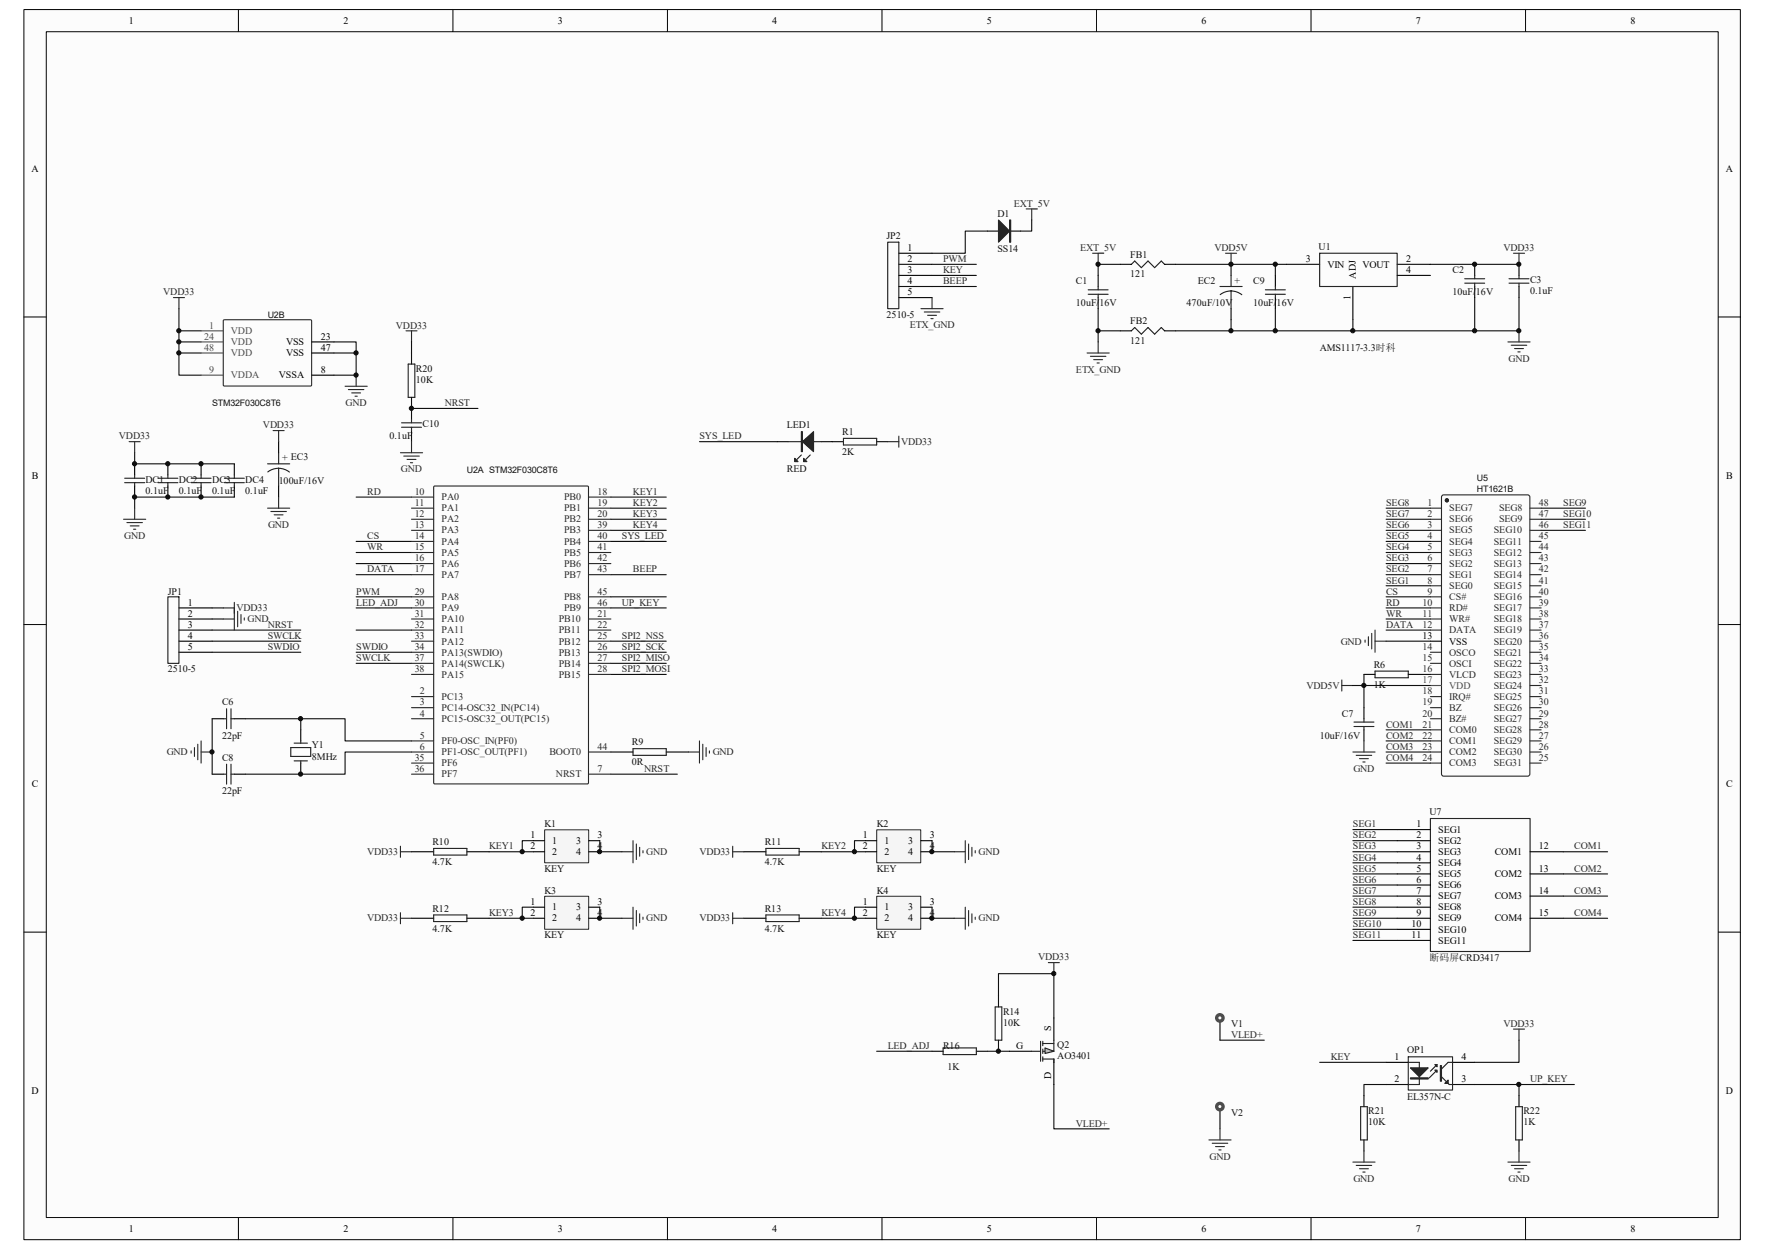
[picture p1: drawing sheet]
<svg xmlns="http://www.w3.org/2000/svg" width="297mm" height="210mm" viewBox="0 0 297 210" stroke-linecap="round" stroke-linejoin="round" font-family="sans-serif">
<path d="M4.1 1.7h288.8v206.7h-288.8z" fill="#fcfcfc"/>
<path d="M4 1.6h288.9v206.8h-288.9z" fill="none" stroke="#000" stroke-width=".17"/>
<path d="M7.8 5.4h281.3v199.3h-281.3z" fill="#fcfcfc"/>
<g fill="none" stroke="#000" stroke-width=".17">
<path d="M7.8 5.3h281.3v199.4h-281.3zM40.1 1.6v3.7M76.2 1.6v3.7M112.3 1.6v3.7M148.4 1.6v3.7M184.5 1.6v3.7M220.6 1.6v3.7M256.7 1.6v3.7M4 53.3h3.7M289.2 53.3h3.7M4 105h3.7M289.2 105h3.7"/>
<path d="M4 156.7h3.7M289.2 156.7h3.7M40.1 204.7v3.7M76.2 204.7v3.7M112.3 204.7v3.7M148.4 204.7v3.7M184.5 204.7v3.7M220.6 204.7v3.7M256.7 204.7v3.7"/>
</g>
<g fill="none" stroke="#000" stroke-width=".19">
<path d="M207.2 44.4v1.9M207.2 51.9v1.9M30.1 107.8h5.6M30.1 102.2h5.6M30.1 104.1h5.6M30.1 105.9h5.6M30.1 109.7h5.6M229.5 113.4h1.9M237 113.4h1.8M240.7 107.8h1.9M35.7 120.9h1.9M35.7 130.2h1.9"/>
<path d="M39.4 120.9h1.9M39.4 130.2h1.9M50.6 122.7v1.9M50.6 128.3v1.9"/>
</g>
<g fill="none" stroke="#1c1c1c" stroke-width=".19">
<path d="M205.3 48.2h3.7M207.2 48.9l1.1 .3 .7 .4M207.2 48.9l-.8 .1-1.1 .5M207.2 46.3v1.9M207.2 48.9v3M28.2 100.4h1.9v11.1h-1.9zM38.1 119.2v3.3M38.9 119.2v3.3M231.4 112.8h5.6v1.2h-5.6zM37.6 120.9h.5M37.6 130.2h.5M38.1 128.5v3.4"/>
<path d="M38.9 120.9h.5M38.9 128.5v3.4M38.9 130.2h.5M48.9 125.7h3.4v1.5h-3.4zM49.5 125h2.2M49.5 127.9h2.2M50.6 124.6v.4M50.6 127.9v.4"/>
</g>
<circle cx="243.5" cy="84.1" r=".26" fill="#292929" stroke="#292929" stroke-width=".19"/>
<g fill="none" stroke="#292929" stroke-width=".19">
<path d="M240.7 85.4h1.9M240.7 87.3h1.9M240.7 89.2h1.9M240.7 91h1.9M240.7 92.9h1.9M240.7 94.8h1.9M240.7 96.6h1.9M240.7 98.5h1.9M242.8 83.3l14.3-.1 .3 .2v46.7l-.1 .4h-14.4l-.3-.2v-46.7zM257.5 85.4h1.8M257.5 87.3h1.8M257.5 89.2h1.8"/>
<path d="M257.5 91h1.8M257.5 92.9h1.8M257.5 94.8h1.8M257.5 96.6h1.8M257.5 98.5h1.8M240.7 100.4h1.9M240.7 102.2h1.9M240.7 104.1h1.9M240.7 105.9h1.9M240.7 109.7h1.9M240.7 111.5h1.9M240.7 113.4h1.9"/>
<path d="M240.7 117.1h1.9M240.7 119h1.9M257.5 100.4h1.8M257.5 102.2h1.8M257.5 104.1h1.8M257.5 105.9h1.8M257.5 109.7h1.8M257.5 111.5h1.8M257.5 113.4h1.8M257.5 117.1h1.8M257.5 119h1.8M257.5 115.3h1.8"/>
<path d="M257.5 107.8h1.8M240.7 120.9h1.9M240.7 122.7h1.9M240.7 124.6h1.9M240.7 126.4h1.9M240.7 128.3h1.9M257.5 120.9h1.8M257.5 122.7h1.8M257.5 124.6h1.8M257.5 126.4h1.8M257.5 128.3h1.8"/>
</g>
<path d="M240.7 115.3h1.9" fill="none" stroke="#4c4c4c" stroke-width=".19"/>
<g fill="none" stroke="#0e0e0e" stroke-width=".19">
<path d="M30.1 51.9v11.2h3.7M30.1 59.4h3.7M30.1 57.5h3.7M30.1 55.6h3.7M56.2 59.4h3.7M59.9 96.6h9.3M59.9 94.8h9.3M59.9 92.9h9.3M59.9 91h9.3M233.3 98.5h7.4M233.3 96.6h7.4M233.3 94.8h7.4"/>
<path d="M233.3 92.9h7.4M233.3 91h7.4M233.3 89.2h7.4M233.3 87.3h7.4M233.3 85.4h7.4M259.3 89.2h7.5M259.3 87.3h7.5M259.3 85.4h7.5M35.7 102.2h1.9M35.7 104.1h1.9M35.7 105.9h14.9M35.7 107.8h14.9"/>
<path d="M35.7 109.7h14.9M59.9 100.4h9.3M59.9 109.7h9.3M59.9 111.5h9.3M102.8 107.8h9.3M102.8 113.4h9.3M102.8 109.7h9.3M102.8 111.5h9.3M227.7 115.3h13M233.3 100.4h7.4M233.3 102.2h7.4M233.3 104.1h7.4"/>
<path d="M233.3 105.9h7.4M233.3 107.8h7.4M238.8 113.4h1.9M35.7 120.9v9.3M41.3 120.9h16.8v3.7h11.1M50.6 120.9v1.8M69.2 126.4h-11.1v3.8h-16.8M102.8 130.2h11.2M233.3 122.7h7.4M233.3 124.6h7.4M233.3 126.4h7.4M233.3 128.3h7.4"/>
</g>
<g fill="none" stroke="#262626" stroke-width=".19">
<path d="M29.2 50h1.8M30.1 50v1.9M58.1 64.9h3.7M58.6 65.5h2.6M59.2 66.1h1.5M59.7 66.6h.4M59.9 63.1v1.8M37.6 102.2h1.8M37.6 104.1h1.8M39.4 101.3v4.6M40 102.8v2.6M40.6 103.3v1.5"/>
<path d="M41.1 103.9v.4M225.8 114.3v1.9M225.8 115.3h1.9M229.7 107.6v.4M230.3 107.1v1.5M230.8 106.5v2.6M231.4 105.9v3.8M231.4 107.8h1.9M32.2 126.3v.3M32.7 125.7v1.5M33.3 125.1v2.7M33.8 124.6v3.7"/>
<path d="M33.8 126.4h1.9"/>
</g>
<path d="M91.7 139.6h7.4v5.5h-7.4z" fill="#f5f5f5"/>
<path d="M91.7 139.5h7.4v5.6h-7.4z" fill="none" stroke="#262626" stroke-width=".17"/>
<path d="M89.7 141.4h1.9M89.7 143.2h1.9M99.1 141.4h1.8M99.1 143.2h1.8" fill="none" stroke="#000" stroke-width=".19"/>
<path d="M91.7 150.7h7.4v5.6h-7.4z" fill="#f5f5f5"/>
<path d="M91.7 150.7h7.4v5.6h-7.4z" fill="none" stroke="#262626" stroke-width=".17"/>
<path d="M89.7 152.5h1.9M89.7 154.4h1.9M99.1 152.5h1.8M99.1 154.4h1.8" fill="none" stroke="#000" stroke-width=".19"/>
<path d="M147.6 150.7h7.3v5.6h-7.3z" fill="#f5f5f5"/>
<path d="M147.5 150.7h7.4v5.6h-7.4z" fill="none" stroke="#262626" stroke-width=".17"/>
<path d="M145.7 152.5h1.8M145.7 154.4h1.8M155 152.5h1.8M155 154.4h1.8" fill="none" stroke="#000" stroke-width=".19"/>
<path d="M147.6 139.6h7.3v5.5h-7.3z" fill="#f5f5f5"/>
<path d="M147.5 139.5h7.4v5.6h-7.4z" fill="none" stroke="#262626" stroke-width=".17"/>
<g fill="none" stroke="#000" stroke-width=".19">
<path d="M216.5 44.4h5.6M227.7 48.2v5.6M235.1 44.4h5.6M235.1 46.3h5.6M248.2 44.4v1.9M248.2 48.2v1.8M255.6 44.4v1.9M255.6 48.2v1.8M22.7 78v1.9M28.2 78v1.9M33.8 78v1.9M39.4 78v1.9"/>
<path d="M46.9 74.3v1.8M22.7 81.7v1.9M28.2 81.7v1.9M33.8 81.7v1.9M39.4 81.7v1.9M46.9 81.7v1.9M229.5 119v1.9M102.8 126.4h3.7M112.1 126.4h3.7M229.5 122.7v1.9M235.1 139.5h5.6M69.2 143.2h3.8"/>
<path d="M69.2 154.4h3.8M78.6 143.2h3.7M78.6 154.4h3.7M125.2 143.2h3.7M125.2 154.4h3.7M134.5 143.2h3.7M134.5 154.4h3.7M145.7 141.4h1.8M145.7 143.2h1.8M155 141.4h1.8M155 143.2h1.8M235.1 141.4h5.6"/>
<path d="M235.1 143.2h5.6M235.1 154.4h5.6M235.1 145.1h5.6M235.1 146.9h5.6M235.1 148.8h5.6M235.1 150.7h5.6M235.1 152.5h5.6M235.1 156.3h5.6M235.1 158.1h5.6M257.5 143.2h5.6M257.5 154.4h5.6M257.5 146.9h5.6"/>
<path d="M257.5 150.7h5.6M156.8 176.8h1.9M164.3 176.8h1.9M168 167.4v1.9M168 174.9v1.9M169.9 176.8h3.7M177.3 171.2v3.7M177.3 178.6v3.8"/>
</g>
<g fill="none" stroke="#262626" stroke-width=".19">
<path d="M206.2 42.6h1.9M207.2 42.6v1.8M253.8 57.5h3.7M254.3 58.1h2.6M254.7 42.6h1.8M254.9 58.6h1.5M255.4 59.2h.4M255.6 42.6v1.8M255.6 55.6v1.9M21.7 74.3h1.9M22.7 74.3v1.8M46 72.4h1.8"/>
<path d="M46.9 72.4v1.9M115.8 126.4h1.9M117.7 124.6v3.7M118.3 125.1v2.7M118.8 125.7v1.5M119.4 126.3v.3M227.7 126.4h3.7M228.2 127h2.6M228.8 127.6h1.5M229.3 128.1h.4M229.5 124.6v1.8M67.4 154.4h1.8"/>
<path d="M67.4 143.2h1.8M67.4 142.3v1.9M67.4 153.5v1.8M104.7 154.4h1.8M104.7 143.2h1.8M106.5 141.4v3.7M106.5 152.5v3.8M107.1 141.9v2.6M107.1 153.1v2.6M107.6 142.5v1.5M107.6 153.7v1.4M108.2 143v.4"/>
<path d="M108.2 154.2v.4M123.3 154.4h1.9M123.3 143.2h1.9M123.3 142.3v1.9M123.3 153.5v1.8M160.6 154.4h1.8M160.6 143.2h1.8M162.4 141.4v3.7M162.4 152.5v3.8M163 141.9v2.6M163 153.1v2.6M163.5 142.5v1.5"/>
<path d="M163.5 153.7v1.4M164.1 143v.4M164.1 154.2v.4M176.4 161.9h1.9M177.3 161.9v1.8"/>
</g>
<g fill="none" stroke="#0e0e0e" stroke-width=".19">
<path d="M207.2 44.4h9.3M240.7 44.4h14.9M248.2 50v5.6M22.7 76.1v1.9h16.7M39.4 83.6h-16.7v1.8M59.9 83.6h9.3M102.8 83.6h9.3M102.8 85.4h9.3M102.8 87.3h9.3M102.8 89.2h9.3M102.8 96.6h9.3M59.9 102.2h9.3"/>
<path d="M227.7 139.5h7.4M82.3 143.2h7.4M82.3 154.4h5.6M89.7 141.4h-1.8v1.8M89.7 152.5h-1.8v1.9h1.8M100.9 141.4v1.8h3.8M100.9 152.5v1.9h3.8M138.2 143.2h5.6M138.2 154.4h5.6M145.7 141.4h-1.9v1.8h1.9M145.7 152.5h-1.9v1.9h1.9M156.8 152.5v1.9h3.8"/>
<path d="M156.8 141.4v1.8h3.8M227.7 143.2h7.4M227.7 154.4h7.4M227.7 141.4h7.4M227.7 145.1h7.4M227.7 146.9h7.4M227.7 148.8h7.4M227.7 150.7h7.4M227.7 152.5h7.4M227.7 156.3h7.4M227.7 158.1h7.4M263.1 143.2h7.4"/>
<path d="M263.1 154.4h7.4M263.1 146.9h7.4M263.1 150.7h7.4M147.5 176.8h9.3M166.2 176.8h3.7M168 167.4v-3.7h9.3v7.5M177.3 182.4v7.4h9.4"/>
</g>
<g fill="none" stroke="#1c1c1c" stroke-width=".19">
<path d="M222.1 42.6h13v5.6h-13zM246.5 47.6h3.3M246.5 46.9h3.3M248.2 46.3v.6M248.2 47.6v.6M253.9 47.6h3.4M253.9 46.9h3.4M255.6 46.3v.6M255.6 47.6v.6M22.7 79.9v.5M28.2 79.9v.5M33.8 79.9v.5"/>
<path d="M39.4 79.9v.5M45 78h3.7M46.9 78.7l1.1 .3 .7 .4M46.9 78.7l-.8 .1-1 .6M46.9 76.1v1.9M46.9 78.7v3M21 81.2h3.3M21 80.4h3.3M22.7 81.2v.5M26.6 81.2h3.3M26.6 80.4h3.3M28.2 81.2v.5"/>
<path d="M32.2 81.2h3.3M32.2 80.4h3.3M33.8 81.2v.5M37.8 81.2h3.3M37.8 80.4h3.3M39.4 81.2v.5M106.5 125.9h5.6v1.1h-5.6zM227.8 122.2h3.4M227.8 121.4h3.4M229.5 120.9v.5M229.5 122.2v.5M240.7 137.6h16.8v22.4h-16.8z"/>
<path d="M73 142.7h5.6v1.1h-5.6zM73 153.8h5.6v1.2h-5.6zM128.9 142.7h5.6v1.1h-5.6zM128.9 153.8h5.6v1.2h-5.6zM158.7 176.2h5.6v1.1h-5.6zM167.5 169.3h1.1v5.6h-1.1zM173.6 176.8h1.5M175.1 175.1v3.3M175.5 178.1h1.8v.5M175.5 175.5h1.8M175.5 175.1v.7M175.5 176.4v.7"/>
<path d="M175.5 177.7v.7M177.3 174.9v1.9h-1.8"/>
</g>
<path d="M175.9 176.2l1.4 .6-1.4 .3z" fill="#c0c0c0" stroke="#1c1c1c" stroke-width=".19"/>
<path d="M205.3 171.7v3.2" fill="none" stroke="#000" stroke-width=".19"/>
<circle cx="205.3" cy="171.2" r=".54" fill="#fcfcfc" stroke="#4c4c4c" stroke-width=".56"/>
<path d="M205.3 186.6v3.2" fill="none" stroke="#000" stroke-width=".19"/>
<circle cx="205.3" cy="186.1" r=".54" fill="#fcfcfc" stroke="#4c4c4c" stroke-width=".56"/>
<g fill="none" stroke="#0e0e0e" stroke-width=".19">
<path d="M166.2 38.9h-3.8v3.7h-5.6M173.6 37v1.9h-1.8M56.2 57.5h3.7v5.6h-3.7M69.2 57.5v1.9M156.8 48.2h7.5M156.8 44.4h7.5M156.8 46.3h7.5M184.8 51.9v3.7M188.5 44.4h-3.7v1.9M188.5 55.6h-3.7v1.9M197.8 55.6h9.4M197.8 44.4h9.4"/>
<path d="M207.2 53.8v1.8h7.4M214.6 44.4v1.9M214.6 51.9v3.7M227.7 53.8v1.8M255.6 50v5.6h-41M69.2 68.7h11.2M117.7 74.3h13M102.8 91h9.3M59.9 105.9h9.3M102.8 102.2h9.3M102.8 100.4h9.3M229.5 113.4v5.6"/>
<path d="M205.3 174.9h7.5M222.1 178.6h11.2M255.6 174.9v3.7h-7.4M233.3 182.4h-3.8v1.8M248.2 182.4h16.7M255.6 182.4v1.8"/>
</g>
<g fill="none" stroke="#262626" stroke-width=".19">
<path d="M172.7 35.1h1.8M173.6 35.1v1.9M68.3 55.6h1.9M69.2 55.6v1.9M155 51.9h3.7M155.5 52.5h2.6M156.1 53h1.5M156.7 53.6h.3M156.8 50v1.9M182.9 59.4h3.8M183.5 59.9h2.6M183.9 42.6h1.8"/>
<path d="M184.8 42.6v1.8M184.8 57.5v1.9M67.4 76.1h3.7M67.9 76.7h2.7M68.5 77.2h1.5M69.1 77.8h.3M69.2 74.3v1.8M149.4 74.3h1.9M151.3 73.3v1.9M184 60.5h1.5M184.6 61h.4M20.8 87.3h3.7"/>
<path d="M21.4 87.9h2.6M21.9 88.4h1.5M22.5 89h.3M22.7 85.4v1.9M45 85.4h3.7M45.6 86h2.6M46.1 86.6h1.5M46.7 87.1h.4M46.9 83.6v1.8M254.7 173h1.8M255.6 173v1.9M203.4 191.7h3.8"/>
<path d="M204 192.2h2.6M204.6 192.8h1.4M205.1 193.4h.4M205.3 189.8v1.9M227.7 195.4h3.7M228.2 196h2.6M228.8 196.5h1.5M229.3 197.1h.4M229.5 193.5v1.9M253.8 195.4h3.7M254.3 196h2.6M254.9 196.5h1.5"/>
<path d="M255.4 197.1h.4M255.6 193.5v1.9"/>
</g>
<g fill="none" stroke="#292929" stroke-width=".19">
<path d="M37.6 53.8h14.8v11.1h-14.8zM69.2 83.6h3.8M69.2 85.4h3.8M69.2 87.3h3.8M69.2 89.2h3.8M69.2 91h3.8M69.2 92.9h3.8M69.2 94.8h3.8M69.2 96.6h3.8M73 81.8h26v50h-26zM99.1 83.6h3.7M99.1 85.4h3.7"/>
<path d="M99.1 87.3h3.7M99.1 89.2h3.7M99.1 91h3.7M99.1 92.9h3.7M99.1 94.8h3.7M99.1 96.6h3.7M69.2 100.4h3.8M69.2 102.2h3.8M69.2 104.1h3.8M69.2 105.9h3.8M69.2 107.8h3.8M69.2 109.7h3.8"/>
<path d="M69.2 111.5h3.8M69.2 113.4h3.8M69.2 117.1h3.8M69.2 119h3.8M99.1 100.4h3.7M99.1 102.2h3.7M99.1 104.1h3.7M99.1 105.9h3.7M99.1 107.8h3.7M99.1 109.7h3.7M99.1 111.5h3.7M99.1 113.4h3.7"/>
<path d="M69.2 120.9h3.8M69.2 126.4h3.8M69.2 130.2h3.8M69.2 124.6h3.8M69.2 128.3h3.8M99.1 126.4h3.7M99.1 130.2h3.7"/>
</g>
<path d="M33.8 55.6h3.8M33.8 57.5h3.8M33.8 59.4h3.8M33.8 63.1h3.8" fill="none" stroke="#4c4c4c" stroke-width=".19"/>
<g fill="none" stroke="#000" stroke-width=".19">
<path d="M166.2 38.9h1.8M169.9 38.9h1.9M52.5 57.5h3.7M52.5 59.4h3.7M69.2 59.4v1.8M151.3 42.6h5.5M151.3 44.4h5.5M151.3 46.3h5.5M151.3 48.2h5.5M151.3 50h5.5M184.8 46.3v1.9M184.8 50v1.9"/>
<path d="M188.5 44.4h1.9M188.5 55.6h1.9M196 44.4h1.8M196 55.6h1.8M214.6 46.3v1.9M214.6 50v1.9M52.5 63.1h3.7M69.2 66.8v3.7M69.2 72.4v1.9M130.7 74.3h1.9M138.2 74.3h3.7M147.5 74.3h1.9"/>
<path d="M233.3 178.6h3.7M244.4 178.6h3.8M229.5 184.2v1.9M229.5 191.7v1.8M233.3 182.4h3.7M244.4 182.4h3.8M255.6 184.2v1.9M255.6 191.7v1.8"/>
</g>
<g fill="none" stroke="#1c1c1c" stroke-width=".19">
<path d="M149.4 40.7h1.9v11.2h-1.9zM183.1 49.5h3.4M183.1 48.7h3.4M184.8 48.2v.5M184.8 49.5v.5M190.4 44.4l.5-.5 1.2 1.1 1.1-1.1 1.1 1.1 1.1-1.1 .6 .5M190.4 55.6l.5-.5 1.2 1.1 1.1-1.1 1.1 1.1 1.1-1.1 .6 .5M212.9 49.5h3.4M212.9 48.7h3.4M214.6 48.2v.5M214.6 49.5v.5M67.6 71.8h3.3"/>
<path d="M67.6 71.1h3.3M68.7 61.2h1.1v5.6h-1.1zM69.2 70.5v.6M69.2 71.8v.6M132.6 74.3h5.6M134.9 76.5l-.8 .7M136.3 76.5l-.7 .7M141.9 73.7h5.6v1.1h-5.6zM237 177.7h7.4v5.6h-7.4zM237 178.6h1.8v3.8h-1.8M241.8 179l-1.1 1.1M244.4 178.6h-.7l-1.1 1.1"/>
<path d="M229 186.1h1.1v5.6h-1.1zM241.6 180.1l-1.1 1.1M242.6 181.1l1.3 1.3h.5M255.1 186.1h1.1v5.6h-1.1z"/>
</g>
<g fill="#1c1c1c" stroke="#1c1c1c" stroke-width=".19">
<path d="M237.4 179.6h2.9l-1.5 1.5z"/>
<path d="M241.5 179h.3v.4z"/>
<path d="M241.5 179.9h.3v.4z"/>
<path d="M243.7 181.6v.6h-.6z"/>
<path d="M135 74.3l1.9-1.7v3.3z"/>
<path d="M133.7 77.1l.6 .5h-.6z"/>
<path d="M135.2 77.1l.6 .5h-.6z"/>
<path d="M168 37l1.9 1.9-1.9 1.8z"/>
<path d="M237.4 181.2h2.9v.2h-2.9z" fill-rule="evenodd"/>
<path d="M242.4 179.2h.2v2.6h-.2z" fill-rule="evenodd"/>
<path d="M134.9 72.6h.1v3.3h-.1z" fill-rule="evenodd"/>
<path d="M169.9 37h.2v3.7h-.2z" fill-rule="evenodd"/>
</g>
<g fill="#0e0e0e" stroke="#0e0e0e" stroke-width=".17">
<circle cx="22.6" cy="83.6" r=".35"/>
<circle cx="22.6" cy="78" r=".35"/>
<circle cx="28.2" cy="83.6" r=".35"/>
<circle cx="28.2" cy="78" r=".35"/>
<circle cx="30.1" cy="59.3" r=".35"/>
<circle cx="30.1" cy="57.5" r=".35"/>
<circle cx="30.1" cy="55.6" r=".35"/>
<circle cx="33.8" cy="83.6" r=".35"/>
<circle cx="33.8" cy="78" r=".35"/>
<circle cx="35.7" cy="126.4" r=".35"/>
<circle cx="50.6" cy="130.2" r=".35"/>
<circle cx="50.6" cy="120.8" r=".35"/>
<circle cx="59.9" cy="63.1" r=".35"/>
<circle cx="59.9" cy="59.3" r=".35"/>
<circle cx="69.2" cy="68.7" r=".35"/>
<circle cx="87.9" cy="154.4" r=".35"/>
<circle cx="87.9" cy="143.2" r=".35"/>
<circle cx="100.9" cy="154.4" r=".35"/>
<circle cx="100.9" cy="143.2" r=".35"/>
<circle cx="143.8" cy="154.4" r=".35"/>
<circle cx="143.8" cy="143.2" r=".35"/>
<circle cx="156.8" cy="154.4" r=".35"/>
<circle cx="156.8" cy="143.2" r=".35"/>
<circle cx="168" cy="176.7" r=".35"/>
<circle cx="177.3" cy="163.7" r=".35"/>
<circle cx="184.8" cy="55.6" r=".35"/>
<circle cx="184.8" cy="44.4" r=".35"/>
<circle cx="207.1" cy="55.6" r=".35"/>
<circle cx="207.1" cy="44.4" r=".35"/>
<circle cx="214.6" cy="55.6" r=".35"/>
<circle cx="214.6" cy="44.4" r=".35"/>
<circle cx="227.6" cy="55.6" r=".35"/>
<circle cx="229.5" cy="115.2" r=".35"/>
<circle cx="248.1" cy="55.6" r=".35"/>
<circle cx="248.1" cy="44.4" r=".35"/>
<circle cx="255.6" cy="182.3" r=".35"/>
<circle cx="255.6" cy="55.6" r=".35"/>
<circle cx="255.6" cy="44.4" r=".35"/>
</g>
<g font-size="1.7">
<text x="21.7" y="4">1</text>
<text x="57.8" y="4">2</text>
<text x="93.9" y="4">3</text>
<text x="130" y="4">4</text>
<text x="166.1" y="4">5</text>
<text x="202.2" y="4">6</text>
<text x="238.3" y="4">7</text>
<text x="274.4" y="4">8</text>
<text x="5.3" y="28.9">A</text>
<text x="290.4" y="28.9">A</text>
<text x="152.7" y="42.2">1</text>
<text x="152.7" y="44.1">2</text>
<text x="152.7" y="45.9">3</text>
<text x="152.7" y="47.8">4</text>
<text x="219.8" y="44.1">3</text>
<text x="223.4" y="45">VIN</text>
<text x="228.2" y="46.9" transform="rotate(-90 228.2 46.9)">ADJ</text>
<text x="229.3" y="45">VOUT</text>
<text x="236.6" y="44.1">2</text>
<text x="236.6" y="45.9">4</text>
<text x="152.7" y="49.7">5</text>
<text x="227.2" y="50.5" transform="rotate(-90 227.2 50.5)">1</text>
<text x="48.1" y="58">VSS</text>
<text x="48.1" y="59.9">VSS</text>
<text x="54" y="57.1">23</text>
<text x="54" y="59">47</text>
<text x="46.9" y="63.6">VSSA</text>
<text x="54" y="62.7">8</text>
<text x="5.3" y="80.6">B</text>
<text x="290.5" y="80.6">B</text>
<text x="31.6" y="101.9">1</text>
<text x="31.6" y="103.7">2</text>
<text x="31.6" y="105.6">3</text>
<text x="31.6" y="107.4">4</text>
<text x="239.4" y="107.4">13</text>
<text x="31.6" y="109.3">5</text>
<text x="243.9" y="108.4">VSS</text>
<text x="5.3" y="132.3">C</text>
<text x="290.5" y="132.3">C</text>
<text x="89.3" y="141">1</text>
<text x="89.3" y="142.8">2</text>
<text x="92.9" y="141.9">1</text>
<text x="92.9" y="143.8">2</text>
<text x="96.9" y="141.9">3</text>
<text x="96.9" y="143.8">4</text>
<text x="100.5" y="141">3</text>
<text x="100.5" y="142.8">4</text>
<text x="145.2" y="141">1</text>
<text x="145.2" y="142.8">2</text>
<text x="148.8" y="141.9">1</text>
<text x="148.8" y="143.8">2</text>
<text x="152.8" y="141.9">3</text>
<text x="152.8" y="143.8">4</text>
<text x="156.5" y="141">3</text>
<text x="156.5" y="142.8">4</text>
<text x="238.4" y="139.1">1</text>
<text x="238.4" y="141">2</text>
<text x="238.4" y="142.8">3</text>
<text x="242" y="140">SEG1</text>
<text x="242" y="141.9">SEG2</text>
<text x="242" y="143.8">SEG3</text>
<text x="251.5" y="143.8">COM1</text>
<text x="259" y="142.8">12</text>
<text x="238.4" y="144.7">4</text>
<text x="238.4" y="146.6">5</text>
<text x="238.4" y="148.4">6</text>
<text x="242" y="145.6">SEG4</text>
<text x="242" y="147.5">SEG5</text>
<text x="242" y="149.4">SEG6</text>
<text x="251.5" y="147.5">COM2</text>
<text x="259" y="146.6">13</text>
<text x="89.3" y="152.1">1</text>
<text x="89.3" y="154">2</text>
<text x="92.9" y="153.1">1</text>
<text x="92.9" y="154.9">2</text>
<text x="96.9" y="153.1">3</text>
<text x="96.9" y="154.9">4</text>
<text x="100.5" y="152.1">3</text>
<text x="100.5" y="154">4</text>
<text x="145.2" y="152.1">1</text>
<text x="145.2" y="154">2</text>
<text x="148.8" y="153.1">1</text>
<text x="148.8" y="154.9">2</text>
<text x="152.8" y="153.1">3</text>
<text x="152.8" y="154.9">4</text>
<text x="156.5" y="152.1">3</text>
<text x="156.5" y="154">4</text>
<text x="237.5" y="155.9">10</text>
<text x="238.4" y="150.3">7</text>
<text x="238.4" y="152.1">8</text>
<text x="238.4" y="154">9</text>
<text x="242" y="151.2">SEG7</text>
<text x="242" y="153.1">SEG8</text>
<text x="242" y="154.9">SEG9</text>
<text x="251.5" y="151.2">COM3</text>
<text x="251.5" y="154.9">COM4</text>
<text x="259" y="150.3">14</text>
<text x="259" y="154">15</text>
<text x="237.5" y="157.7">11</text>
<text x="242" y="156.8">SEG10</text>
<text x="242" y="158.7">SEG11</text>
<text x="176.9" y="173.4" transform="rotate(-90 176.9 173.4)">S</text>
<text x="171" y="176.4">G</text>
<text x="234.7" y="178.3">1</text>
<text x="245.9" y="178.3">4</text>
<text x="5.3" y="184">D</text>
<text x="176.9" y="181.4" transform="rotate(-90 176.9 181.4)">D</text>
<text x="234.7" y="182">2</text>
<text x="245.9" y="182">3</text>
<text x="290.4" y="184">D</text>
<text x="21.7" y="207.1">1</text>
<text x="57.8" y="207.1">2</text>
<text x="93.9" y="207.1">3</text>
<text x="130" y="207.1">4</text>
<text x="166.1" y="207.1">5</text>
<text x="202.2" y="207.1">6</text>
<text x="238.3" y="207.1">7</text>
<text x="274.4" y="207.1">8</text>
</g>
<g font-size="1.7" fill="#262626">
<text x="170.6" y="34.8">EXT_5V</text>
<text x="158.7" y="44.1">PWM</text>
<text x="158.7" y="47.8">BEEP</text>
<text x="158.7" y="45.9">KEY</text>
<text x="181.8" y="42.2">EXT_5V</text>
<text x="204.4" y="42.2">VDD5V</text>
<text x="253" y="42.2">VDD33</text>
<text x="27.5" y="49.7">VDD33</text>
<text x="66.6" y="55.2">VDD33</text>
<text x="153.1" y="55.2">ETX_GND</text>
<text x="181" y="62.7">ETX_GND</text>
<text x="253.9" y="60.8">GND</text>
<text x="58.2" y="68.2">GND</text>
<text x="74.8" y="68.3">NRST</text>
<text x="20" y="73.9">VDD33</text>
<text x="44.2" y="72">VDD33</text>
<text x="117.7" y="73.9">SYS_LED</text>
<text x="151.6" y="74.8">VDD33</text>
<text x="61.8" y="83.2">RD</text>
<text x="67.5" y="79.4">GND</text>
<text x="106.5" y="83.2">KEY1</text>
<text x="45.1" y="88.8">GND</text>
<text x="106.5" y="85">KEY2</text>
<text x="106.5" y="86.9">KEY3</text>
<text x="106.5" y="88.8">KEY4</text>
<text x="233.3" y="88.8">SEG6</text>
<text x="233.3" y="86.9">SEG7</text>
<text x="233.3" y="85">SEG8</text>
<text x="263.1" y="86.9">SEG10</text>
<text x="263.1" y="88.8">SEG11</text>
<text x="263.1" y="85">SEG9</text>
<text x="20.9" y="90.6">GND</text>
<text x="61.8" y="90.6">CS</text>
<text x="61.8" y="92.5">WR</text>
<text x="104.6" y="90.6">SYS_LED</text>
<text x="233.3" y="94.4">SEG3</text>
<text x="233.3" y="92.5">SEG4</text>
<text x="233.3" y="90.6">SEG5</text>
<text x="59.9" y="100">PWM</text>
<text x="59.9" y="101.9">LED_ADJ</text>
<text x="61.8" y="96.2">DATA</text>
<text x="104.6" y="101.9">UP_KEY</text>
<text x="106.5" y="96.2">BEEP</text>
<text x="233.3" y="98.1">SEG1</text>
<text x="233.3" y="96.2">SEG2</text>
<text x="233.3" y="100">CS</text>
<text x="233.3" y="101.9">RD</text>
<text x="39.8" y="102.8">VDD33</text>
<text x="41.7" y="104.6">GND</text>
<text x="45" y="105.6">NRST</text>
<text x="45" y="107.4">SWCLK</text>
<text x="104.6" y="107.4">SPI2_NSS</text>
<text x="233.3" y="103.7">WR</text>
<text x="233.3" y="105.6">DATA</text>
<text x="45" y="109.3">SWDIO</text>
<text x="59.9" y="111.2">SWCLK</text>
<text x="59.9" y="109.3">SWDIO</text>
<text x="104.6" y="109.3">SPI2_SCK</text>
<text x="104.6" y="111.2">SPI2_MISO</text>
<text x="104.6" y="113">SPI2_MOSI</text>
<text x="225.6" y="108.4">GND</text>
<text x="219.8" y="115.8">VDD5V</text>
<text x="233.3" y="122.3">COM1</text>
<text x="233.3" y="124.2">COM2</text>
<text x="28.1" y="127">GND</text>
<text x="108.4" y="129.8">NRST</text>
<text x="119.9" y="127">GND</text>
<text x="227.8" y="129.8">GND</text>
<text x="233.3" y="126.1">COM3</text>
<text x="233.3" y="127.9">COM4</text>
<text x="61.8" y="143.8">VDD33</text>
<text x="82.3" y="142.8">KEY1</text>
<text x="108.8" y="143.8">GND</text>
<text x="117.7" y="143.8">VDD33</text>
<text x="138.2" y="142.8">KEY2</text>
<text x="164.7" y="143.8">GND</text>
<text x="227.7" y="141">SEG2</text>
<text x="227.7" y="142.8">SEG3</text>
<text x="227.7" y="139.1">SEG1</text>
<text x="264.9" y="142.8">COM1</text>
<text x="227.7" y="144.7">SEG4</text>
<text x="227.7" y="146.6">SEG5</text>
<text x="227.7" y="148.4">SEG6</text>
<text x="264.9" y="146.6">COM2</text>
<text x="61.8" y="154.9">VDD33</text>
<text x="82.3" y="154">KEY3</text>
<text x="108.8" y="154.9">GND</text>
<text x="117.7" y="154.9">VDD33</text>
<text x="138.2" y="154">KEY4</text>
<text x="164.7" y="154.9">GND</text>
<text x="227.7" y="150.3">SEG7</text>
<text x="227.7" y="152.1">SEG8</text>
<text x="227.7" y="154">SEG9</text>
<text x="227.7" y="155.9">SEG10</text>
<text x="264.9" y="150.3">COM3</text>
<text x="264.9" y="154">COM4</text>
<text x="174.7" y="161.5">VDD33</text>
<text x="227.7" y="157.7">SEG11</text>
<text x="253" y="172.6">VDD33</text>
<text x="149.4" y="176.4">LED_ADJ</text>
<text x="207.2" y="174.5">VLED+</text>
<text x="223.9" y="178.3">KEY</text>
<text x="257.5" y="182">UP_KEY</text>
<text x="181.1" y="189.4">VLED+</text>
<text x="203.5" y="195">GND</text>
<text x="227.8" y="198.7">GND</text>
<text x="253.9" y="198.7">GND</text>
</g>
<g font-size="1.7" fill="#0e0e0e">
<text x="149.2" y="40.1">JP2</text>
<text x="167.9" y="36.4">D1</text>
<text x="221.9" y="42">U1</text>
<text x="167.9" y="42.4">SS14</text>
<text x="181.1" y="47.8">C1</text>
<text x="190.2" y="43.3">FB1</text>
<text x="190.2" y="46.7">121</text>
<text x="201.6" y="47.8">EC2</text>
<text x="207.7" y="47.8">+</text>
<text x="210.9" y="47.8">C9</text>
<text x="244.4" y="45.9">C2</text>
<text x="257.5" y="47.6">C3</text>
<text x="149.2" y="53.6">2510-5</text>
<text x="181.1" y="51.5">10uF/16V</text>
<text x="199.7" y="51.5">470uF/10V</text>
<text x="210.9" y="51.5">10uF/16V</text>
<text x="244.4" y="49.7">10uF/16V</text>
<text x="257.5" y="49.4">0.1uF</text>
<text x="190.2" y="54.5">FB2</text>
<text x="190.2" y="57.9">121</text>
<text x="222.1" y="59">AMS1117-3.3时科</text>
<text x="70" y="62.5">R20</text>
<text x="70" y="64.4">10K</text>
<text x="71.1" y="71.8">C10</text>
<text x="47.5" y="77.6">+ EC3</text>
<text x="65.5" y="73.9">0.1uF</text>
<text x="132.4" y="72">LED1</text>
<text x="141.7" y="73.2">R1</text>
<text x="141.7" y="76.5">2K</text>
<text x="24.5" y="81.2">DC1</text>
<text x="24.5" y="83">0.1uF</text>
<text x="30.1" y="81.2">DC2</text>
<text x="30.1" y="83">0.1uF</text>
<text x="35.7" y="81.2">DC3</text>
<text x="35.7" y="83">0.1uF</text>
<text x="41.3" y="81.2">DC4</text>
<text x="41.3" y="83">0.1uF</text>
<text x="46.9" y="81.3">100uF/16V</text>
<text x="132.4" y="79.3">RED</text>
<text x="28.2" y="100">JP1</text>
<text x="28.2" y="113">2510-5</text>
<text x="231.2" y="112.3">R6</text>
<text x="37.4" y="118.6">C6</text>
<text x="231.2" y="115.6">1K</text>
<text x="37.4" y="124.2">22pF</text>
<text x="52.5" y="125.9">Y1</text>
<text x="106.3" y="125.3">R9</text>
<text x="222.1" y="124.2">10uF/16V</text>
<text x="225.8" y="120.5">C7</text>
<text x="37.4" y="127.9">C8</text>
<text x="52.5" y="127.7">8MHz</text>
<text x="106.3" y="128.7">0R</text>
<text x="37.4" y="133.5">22pF</text>
<text x="240.5" y="137.1">U7</text>
<text x="72.8" y="142.1">R10</text>
<text x="91.6" y="139.1">K1</text>
<text x="128.7" y="142.1">R11</text>
<text x="147.5" y="139.1">K2</text>
<text x="72.8" y="145.5">4.7K</text>
<text x="91.6" y="146.6">KEY</text>
<text x="128.7" y="145.5">4.7K</text>
<text x="147.5" y="146.6">KEY</text>
<text x="72.8" y="153.3">R12</text>
<text x="91.6" y="150.3">K3</text>
<text x="128.7" y="153.3">R13</text>
<text x="147.5" y="150.3">K4</text>
<text x="72.8" y="156.6">4.7K</text>
<text x="91.6" y="157.7">KEY</text>
<text x="128.7" y="156.6">4.7K</text>
<text x="147.5" y="157.7">KEY</text>
<text x="240.5" y="161.7">断码屏CRD3417</text>
<text x="168.8" y="170.6">R14</text>
<text x="168.8" y="172.5">10K</text>
<text x="207.2" y="172.6">V1</text>
<text x="158.7" y="176.4">R16</text>
<text x="159.5" y="179.9">1K</text>
<text x="177.9" y="176.2">Q2</text>
<text x="177.9" y="178.1">AO3401</text>
<text x="236.8" y="177.1">OP1</text>
<text x="236.8" y="185">EL357N-C</text>
<text x="207.2" y="187.6">V2</text>
<text x="230.3" y="187.4">R21</text>
<text x="230.3" y="189.2">10K</text>
<text x="256.4" y="187.4">R22</text>
<text x="256.4" y="189.2">1K</text>
</g>
<g font-size="1.7" fill="#4c4c4c">
<text x="34.4" y="57.1">24</text>
<text x="34.4" y="59">48</text>
<text x="35.2" y="55.2">1</text>
<text x="38.9" y="56.2">VDD</text>
<text x="38.9" y="58">VDD</text>
<text x="38.9" y="59.9">VDD</text>
<text x="35.2" y="62.7">9</text>
<text x="38.9" y="63.6">VDDA</text>
<text x="239.4" y="114.9">17</text>
<text x="243.9" y="115.8">VDD</text>
</g>
<g font-size="1.7" fill="#292929">
<text x="69.8" y="83.2">10</text>
<text x="100.5" y="83.2">18</text>
<text x="69.8" y="85">11</text>
<text x="69.8" y="86.9">12</text>
<text x="69.8" y="88.8">13</text>
<text x="74.3" y="84.1">PA0</text>
<text x="74.3" y="86">PA1</text>
<text x="74.3" y="87.8">PA2</text>
<text x="74.3" y="89.7">PA3</text>
<text x="94.9" y="84.1">PB0</text>
<text x="94.9" y="86">PB1</text>
<text x="94.9" y="87.8">PB2</text>
<text x="94.9" y="89.7">PB3</text>
<text x="100.5" y="85">19</text>
<text x="100.5" y="86.9">20</text>
<text x="100.5" y="88.8">39</text>
<text x="240.2" y="85">1</text>
<text x="240.2" y="86.9">2</text>
<text x="240.2" y="88.8">3</text>
<text x="243.9" y="86">SEG7</text>
<text x="243.9" y="87.8">SEG6</text>
<text x="243.9" y="89.7">SEG5</text>
<text x="251.4" y="89.7">SEG10</text>
<text x="252.3" y="87.8">SEG9</text>
<text x="252.3" y="86">SEG8</text>
<text x="259" y="88.8">46</text>
<text x="259" y="86.9">47</text>
<text x="259" y="85">48</text>
<text x="69.8" y="90.6">14</text>
<text x="69.8" y="92.5">15</text>
<text x="69.8" y="94.4">16</text>
<text x="74.3" y="91.6">PA4</text>
<text x="74.3" y="93.4">PA5</text>
<text x="74.3" y="95.3">PA6</text>
<text x="94.9" y="91.6">PB4</text>
<text x="94.9" y="93.4">PB5</text>
<text x="94.9" y="95.3">PB6</text>
<text x="100.5" y="90.6">40</text>
<text x="100.5" y="92.5">41</text>
<text x="100.5" y="94.4">42</text>
<text x="240.2" y="90.6">4</text>
<text x="240.2" y="92.5">5</text>
<text x="240.2" y="94.4">6</text>
<text x="243.9" y="91.6">SEG4</text>
<text x="243.9" y="93.4">SEG3</text>
<text x="243.9" y="95.3">SEG2</text>
<text x="251.4" y="95.3">SEG13</text>
<text x="251.4" y="93.4">SEG12</text>
<text x="251.4" y="91.6">SEG11</text>
<text x="259" y="94.4">43</text>
<text x="259" y="92.5">44</text>
<text x="259" y="90.6">45</text>
<text x="69.8" y="96.2">17</text>
<text x="69.8" y="100">29</text>
<text x="69.8" y="101.9">30</text>
<text x="74.3" y="97.2">PA7</text>
<text x="74.3" y="100.9">PA8</text>
<text x="94.9" y="97.2">PB7</text>
<text x="94.9" y="100.9">PB8</text>
<text x="100.5" y="96.2">43</text>
<text x="100.5" y="100">45</text>
<text x="100.5" y="101.9">46</text>
<text x="239.4" y="101.9">10</text>
<text x="240.2" y="96.2">7</text>
<text x="240.2" y="98.1">8</text>
<text x="240.2" y="100">9</text>
<text x="243.9" y="97.2">SEG1</text>
<text x="243.9" y="99.1">SEG0</text>
<text x="243.9" y="100.9">CS#</text>
<text x="251.4" y="100.9">SEG16</text>
<text x="251.4" y="99.1">SEG15</text>
<text x="251.4" y="97.2">SEG14</text>
<text x="259" y="101.9">39</text>
<text x="259" y="100">40</text>
<text x="259" y="98.1">41</text>
<text x="259" y="96.2">42</text>
<text x="69.8" y="103.7">31</text>
<text x="69.8" y="105.6">32</text>
<text x="69.8" y="107.4">33</text>
<text x="74.3" y="102.8">PA9</text>
<text x="74.3" y="104.6">PA10</text>
<text x="74.3" y="106.5">PA11</text>
<text x="94" y="104.6">PB10</text>
<text x="94" y="106.5">PB11</text>
<text x="94.9" y="102.8">PB9</text>
<text x="100.5" y="103.7">21</text>
<text x="100.5" y="105.6">22</text>
<text x="100.5" y="107.4">25</text>
<text x="239.4" y="103.7">11</text>
<text x="239.4" y="105.6">12</text>
<text x="243.9" y="102.8">RD#</text>
<text x="243.9" y="104.6">WR#</text>
<text x="243.9" y="106.5">DATA</text>
<text x="251.4" y="106.5">SEG19</text>
<text x="251.4" y="104.6">SEG18</text>
<text x="251.4" y="102.8">SEG17</text>
<text x="259" y="107.4">36</text>
<text x="259" y="105.6">37</text>
<text x="259" y="103.7">38</text>
<text x="69.8" y="109.3">34</text>
<text x="69.8" y="111.2">37</text>
<text x="69.8" y="113">38</text>
<text x="74.3" y="108.4">PA12</text>
<text x="74.3" y="110.2">PA13(SWDIO)</text>
<text x="74.3" y="112.1">PA14(SWCLK)</text>
<text x="74.3" y="114">PA15</text>
<text x="94" y="108.4">PB12</text>
<text x="94" y="110.2">PB13</text>
<text x="94" y="112.1">PB14</text>
<text x="94" y="114">PB15</text>
<text x="100.5" y="109.3">26</text>
<text x="100.5" y="111.2">27</text>
<text x="100.5" y="113">28</text>
<text x="239.4" y="109.3">14</text>
<text x="239.4" y="111.2">15</text>
<text x="239.4" y="113">16</text>
<text x="243.9" y="110.2">OSCO</text>
<text x="243.9" y="112.1">OSCI</text>
<text x="243.9" y="114">VLCD</text>
<text x="251.4" y="114">SEG23</text>
<text x="251.4" y="112.1">SEG22</text>
<text x="251.4" y="110.2">SEG21</text>
<text x="251.4" y="108.4">SEG20</text>
<text x="259" y="113">33</text>
<text x="259" y="111.2">34</text>
<text x="259" y="109.3">35</text>
<text x="70.7" y="116.8">2</text>
<text x="70.7" y="118.6">3</text>
<text x="74.3" y="117.7">PC13</text>
<text x="74.3" y="119.5">PC14-OSC32_IN(PC14)</text>
<text x="239.4" y="116.8">18</text>
<text x="239.4" y="118.6">19</text>
<text x="243.9" y="117.7">IRQ#</text>
<text x="243.9" y="119.5">BZ</text>
<text x="251.4" y="119.5">SEG26</text>
<text x="251.4" y="117.7">SEG25</text>
<text x="251.4" y="115.8">SEG24</text>
<text x="259" y="118.6">30</text>
<text x="259" y="116.8">31</text>
<text x="259" y="114.9">32</text>
<text x="70.7" y="120.5">4</text>
<text x="70.7" y="124.2">5</text>
<text x="74.3" y="121.4">PC15-OSC32_OUT(PC15)</text>
<text x="74.3" y="125.1">PF0-OSC_IN(PF0)</text>
<text x="239.4" y="120.5">20</text>
<text x="239.4" y="122.3">21</text>
<text x="239.4" y="124.2">22</text>
<text x="243.9" y="121.4">BZ#</text>
<text x="243.9" y="123.3">COM0</text>
<text x="243.9" y="125.1">COM1</text>
<text x="251.4" y="125.1">SEG29</text>
<text x="251.4" y="123.3">SEG28</text>
<text x="251.4" y="121.4">SEG27</text>
<text x="259" y="124.2">27</text>
<text x="259" y="122.3">28</text>
<text x="259" y="120.5">29</text>
<text x="69.8" y="127.9">35</text>
<text x="69.8" y="129.8">36</text>
<text x="70.7" y="126.1">6</text>
<text x="74.3" y="127">PF1-OSC_OUT(PF1)</text>
<text x="74.3" y="128.9">PF6</text>
<text x="74.3" y="130.7">PF7</text>
<text x="92.5" y="127">BOOT0</text>
<text x="93.6" y="130.7">NRST</text>
<text x="100.5" y="126.1">44</text>
<text x="100.5" y="129.8">7</text>
<text x="239.4" y="126.1">23</text>
<text x="239.4" y="127.9">24</text>
<text x="243.9" y="127">COM2</text>
<text x="243.9" y="128.9">COM3</text>
<text x="251.4" y="128.9">SEG31</text>
<text x="251.4" y="127">SEG30</text>
<text x="259" y="127.9">25</text>
<text x="259" y="126.1">26</text>
</g>
<g font-size="1.5" fill="#0e0e0e">
<text x="45" y="53.4">U2B</text>
<text x="35.7" y="68.3">STM32F030C8T6</text>
<text x="78.6" y="79.5">U2A STM32F030C8T6</text>
<text x="248.5" y="80.8">U5</text>
<text x="248.5" y="82.7">HT1621B</text>
</g>
</svg>
